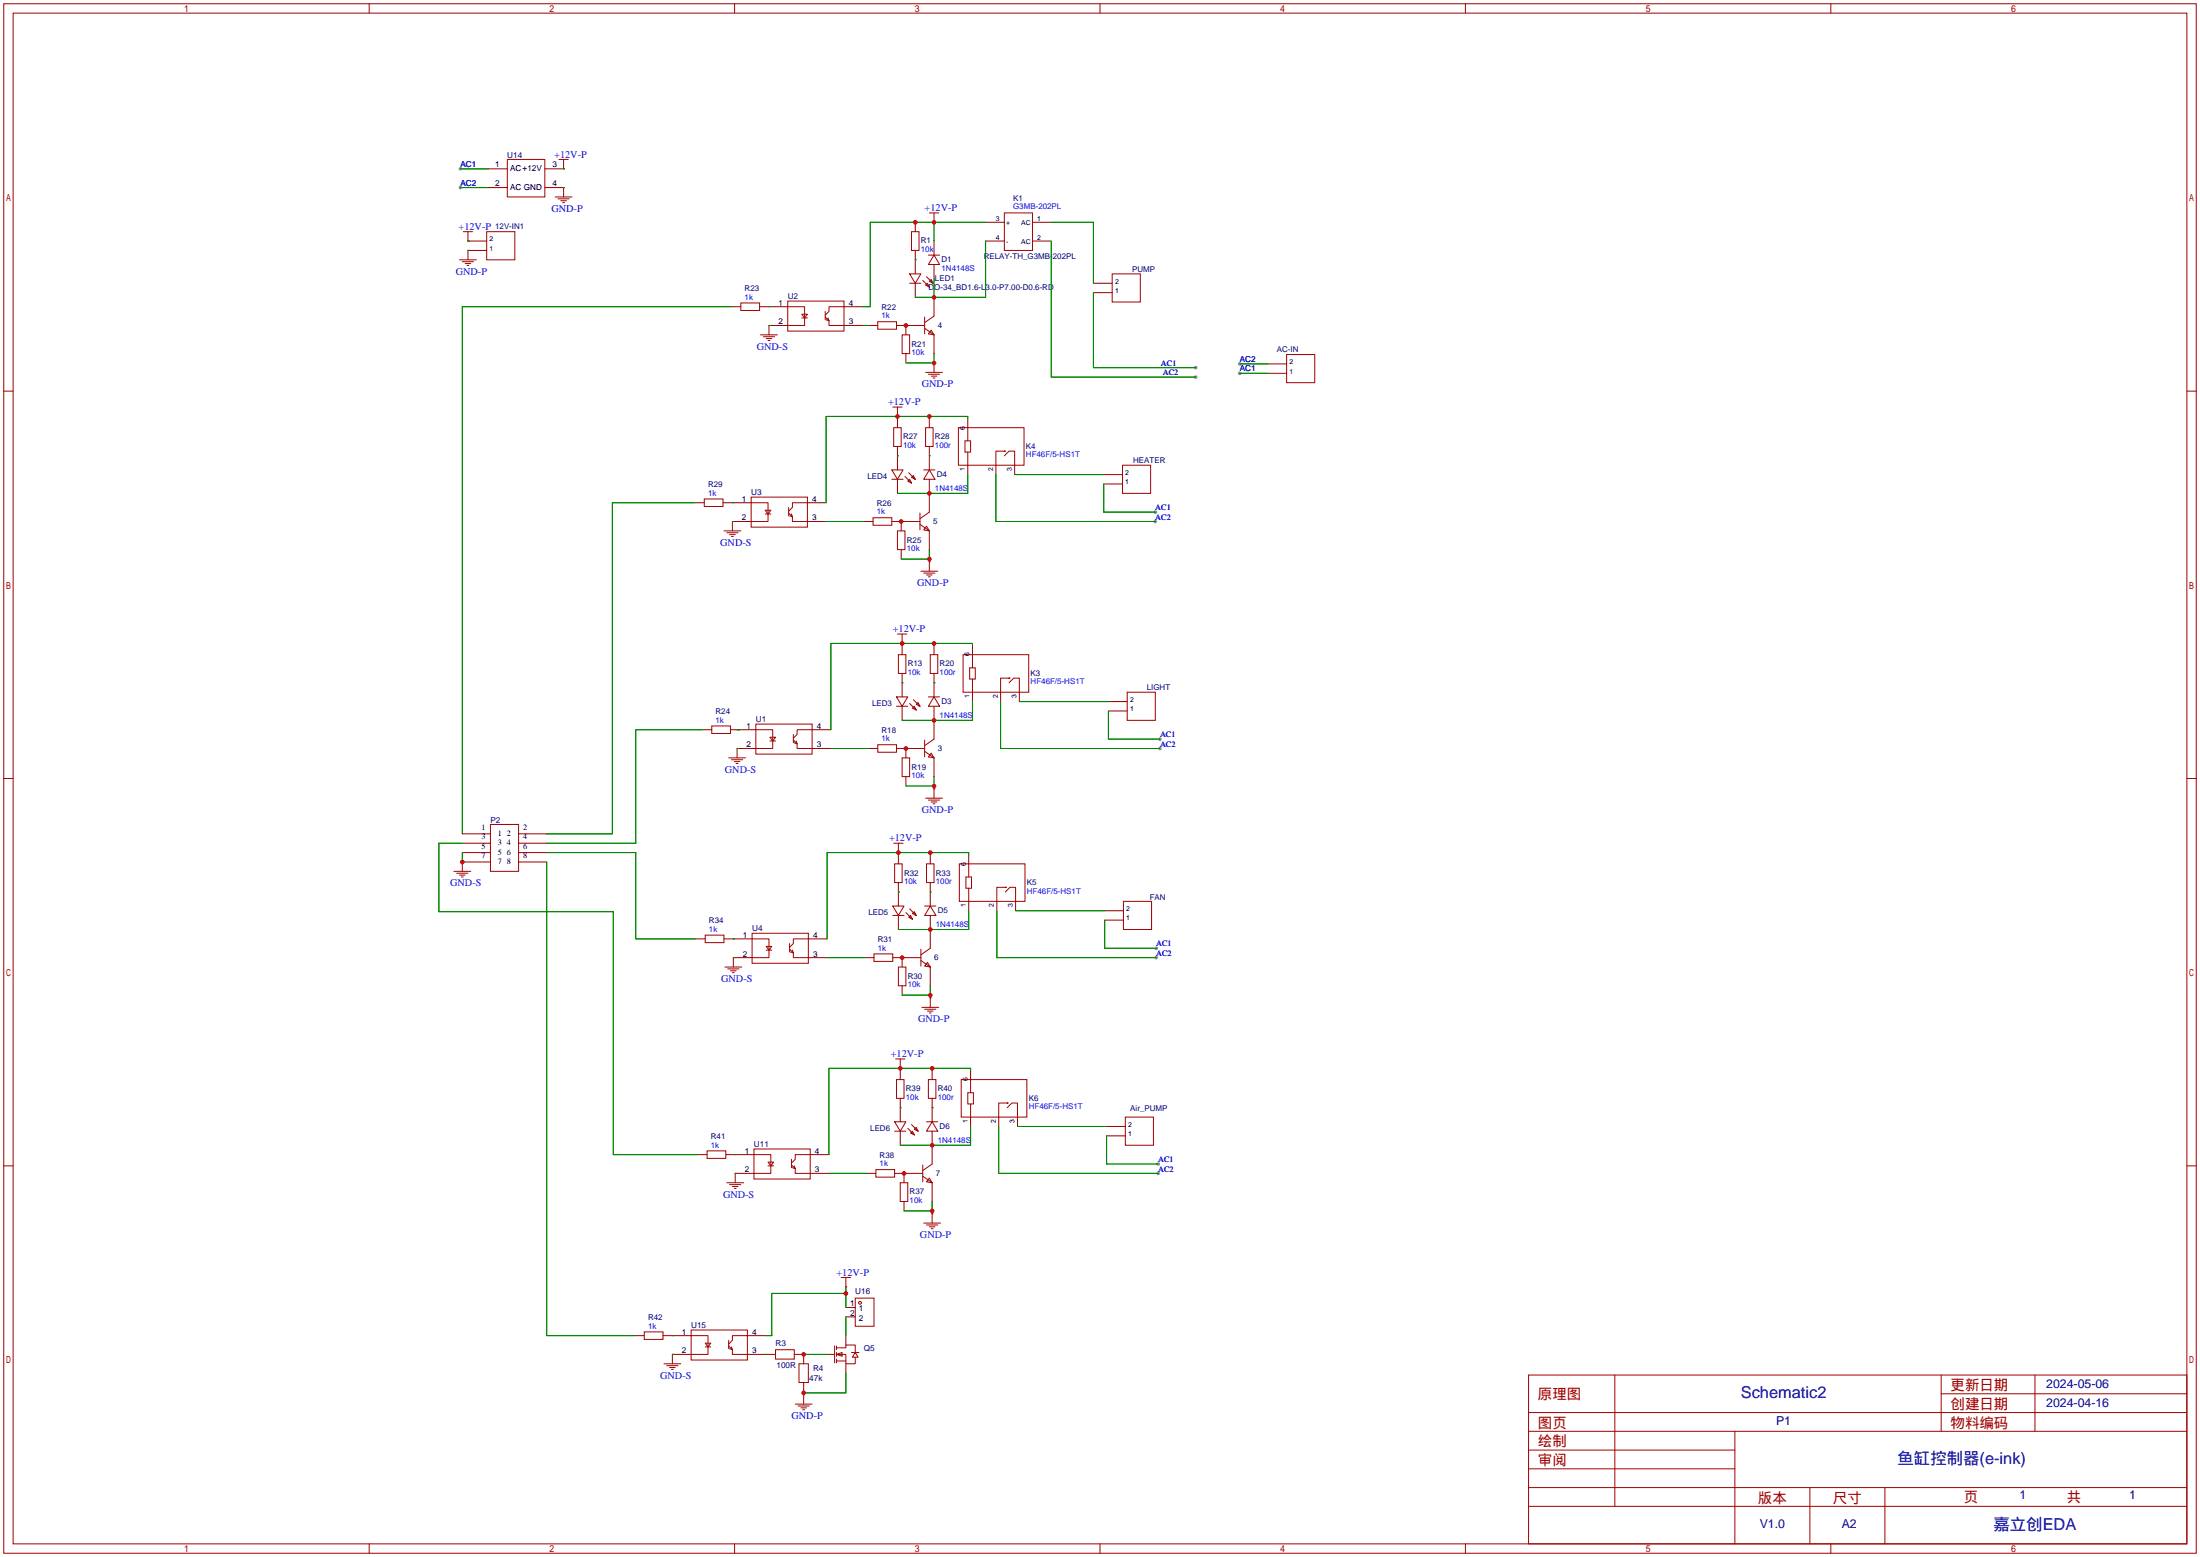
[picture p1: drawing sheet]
<svg xmlns="http://www.w3.org/2000/svg" width="596mm" height="422mm" viewBox="0 0 596 422" stroke-linecap="round" stroke-linejoin="round" font-family="sans-serif">
<g fill="#999">
<circle cx="314.2" cy="202.7" r=".51"/>
<circle cx="314.2" cy="200.2" r=".51"/>
<circle cx="323.8" cy="99.6" r=".51"/>
<circle cx="312.9" cy="141.2" r=".51"/>
<circle cx="312.9" cy="138.7" r=".51"/>
<circle cx="313.2" cy="259.3" r=".51"/>
<circle cx="313.2" cy="256.8" r=".51"/>
<circle cx="313.7" cy="317.8" r=".51"/>
<circle cx="313.7" cy="315.2" r=".51"/>
<circle cx="124.7" cy="45.7" r=".51"/>
<circle cx="124.7" cy="50.8" r=".51"/>
<circle cx="323.8" cy="102.1" r=".51"/>
<circle cx="335.8" cy="101.1" r=".51"/>
<circle cx="335.8" cy="98.6" r=".51"/>
</g>
<g fill="none" stroke="#a10000" stroke-width=".27">
<path d="M1 1h593.9v419.6h-593.9zM3.6 3.6h588.7v414.5h-588.7zM100 1v2.6M199 1v2.6M297.9 1v2.6M396.9 1v2.6M495.9 1v2.6M137.4 43.2h10.2v10.1h-10.2zM150.4 53.3h4.5M151.1 53.8h3.1M151.4 43.2h2.5M151.9 54.4h1.5"/>
<path d="M152.4 54.9h.5M152.7 43.2v2.5M152.7 50.8v2.5M251.7 57.7h2.6M253 57.7v2.5M272 57.7h7.7v10.1h-7.7zM124.5 70.4h4.5M125.2 70.9h3.1M125.5 62.7h2.5M126 71.4h1.5M126.5 71.9h.5M126.7 62.7v2.6"/>
<path d="M126.7 67.8v2.6M131.8 62.7h7.6v7.7h-7.6zM246.4 74.2h3l-1.5 2.5zM246.4 76.7h3M246.9 62.7h2v5.1h-2zM249.9 75.9l1.8 1.8M251 74.9l1.7 1.8M251.2 76.7l.5 1-1-.5zM251.5 69.1h3M252.2 75.7l.5 1-1-.5zM253 69.1l1.5 2.5h-3zM301.2 74.2h7.7v7.6h-7.7z"/>
<path d="M200.7 82h5v2.1h-5zM206 90.7h4.6M206.8 91.2h3M207.5 91.7h1.5M208 92.2h.5M208.3 88.1v2.6M213.4 81.5h15.2v8.2h-15.2zM213.4 83.1h4.5v5h-4.5M217.2 85.1h1.5l-.8 1zM217.2 86.1h1.5M223.5 85.9l1 1-.2-.8M223.5 84.3v2.3"/>
<path d="M223.8 86.6l.7 .3v1.2h4.1M228.6 83.1h-4.1v1.2l-1 1M237.7 87.1h5.1v2.1h-5.1zM244.3 90.7h2.1v5.1h-2.1zM250.4 85.9v4.5M250.4 88.9l2.6 1.8M252.2 89.4l.8 1.3-1.5-.3zM253 98.3v2.5M253 85.6l-2.6 1.8M348.5 96h7.6v7.6h-7.6zM1 105.9h2.6M241.8 110.2h2.5"/>
<path d="M242.1 115.8h2v5.1h-2zM243.1 110.2v2.6M250.7 115.8h2v5.1h-2zM250.7 100.8h4.6M251.5 101.3h3M252.2 101.9h1.5M252.7 102.4h.5M259.6 115.8h17.8v10.2h-17.8zM261.4 119.4h1.5v3h-1.5zM262.1 115.8v3.6M592.3 105.9h2.6M190.8 135.1h5v2.1h-5z"/>
<path d="M203.5 134.6h15.2v8.1h-15.2zM203.5 136.1h4.5v5.1h-4.5M207.3 138.2h1.5l-.8 1zM207.3 139.2h1.5M213.6 138.9l1 1.1-.2-.8M213.6 137.4v2.3M213.9 139.7l.7 .3v1.2h4.1M218.7 136.1h-4.1v1.3l-1 1M241.6 127.3h3l-1.5 2.5zM241.6 129.8h3M245.1 129l1.8 1.8M245.9 130.3l.5-.5 .5 1z"/>
<path d="M246.1 128l1.8 1.8M246.9 129.3l.5-.5 .5 1zM249.2 138.9v4.6M250.2 127.3h3M251.7 127.3l1.5 2.5h-3zM251.7 138.7l-2.5 1.8M262.1 122.4v3.6M272 122.2h.3h-2.6v3.8M272 123.4l1.3-1.2h1.5v3.8M304 126h7.7v7.6h-7.7zM196.1 143.8h4.6M196.8 144.3h3.1"/>
<path d="M197.6 144.8h1.5M198.1 145.3h.5M198.4 141.2v2.6M236.5 140.2h5.1v2h-5.1zM243.1 143.8h2v5h-2zM249.2 142l2.5 1.8M249.4 154.7h4.6M250.2 155.2h3M251 142.5l.7 1.3-1.5-.3zM251 155.7h1.5M251.5 156.2h.5M251.7 152.1v2.6"/>
<path d="M243.1 171.7h2.5M243.3 177.3h2.1v5.1h-2.1zM244.3 171.7v2.5M252 177.3h2v5.1h-2zM260.9 177.3h17.7v10.2h-17.7zM263.4 177.3v3.5M192.8 196.6h5.1v2h-5.1zM204.7 196.1h15.3v8.1h-15.3zM204.7 197.6h4.6v5.1h-4.6M208.5 199.6h1.6l-.8 1.1zM214.9 198.9v2.3M220 197.6h-4.1v1.3l-1 1"/>
<path d="M242.8 188.7h3.1l-1.6 2.6zM242.8 191.3h3.1M246.4 190.5l1.8 1.8M247.1 191.8l.5-.5 .6 1zM247.4 189.5l1.8 1.8M248.7 190.2l.5 1.1-1-.5zM251.5 188.7h3M253 188.7l1.5 2.6h-3zM262.6 180.8h1.6v3.1h-1.6zM263.4 183.9v3.6M273.3 183.6h.3h-2.6v3.9M273.3 184.9l1.3-1.3h1.5v3.9"/>
<path d="M305.3 187.5h7.6v7.6h-7.6zM1 210.8h2.6M197.4 205.2h4.5M198.1 205.7h3.1M198.9 206.2h1.5M199.4 206.8h.5M199.6 202.7v2.5M208.5 200.7h1.6M214.9 200.4l1 1-.3-.7M215.1 201.2l.8 .2v1.3h4.1M237.7 201.7h5.1v2h-5.1zM244.3 205.2h2.1v5.1h-2.1z"/>
<path d="M250.4 203.5l2.6 1.7M250.4 200.4v4.6M250.7 216.2h4.6M251.5 216.7h3M252.2 204l.8 1.2-1.5-.2zM252.2 217.2h1.5M252.7 217.7h.5M253 213.6v2.6M253 200.2l-2.6 1.7M592.3 210.8h2.6M122.9 236h4.6M123.7 236.5h3"/>
<path d="M124.5 237h1.5M125 237.5h.5M125.2 233.4v2.6M132.8 223.3h7.7v12.7h-7.7zM242.1 228.3h2.5M242.3 233.9h2v5.1h-2zM243.3 228.3v2.6M251 233.9h2v5.1h-2zM259.8 233.9h17.8v10.2h-17.8zM261.6 237.5h1.5v3h-1.5zM262.4 233.9v3.6M191 253.2h5.1v2.1h-5.1z"/>
<path d="M198.6 259.3v2.6M203.7 252.7h15.2v8.2h-15.2zM203.7 254.3h4.6v5h-4.6M207.5 256.3h1.5l-.7 1zM207.5 257.3h1.5M213.9 257l1 1.1-.3-.8M213.9 255.5v2.3M214.1 257.8l.8 .3v1.2h4M218.9 254.3h-4v1.2l-1 1M236.7 258.3h5.1v2h-5.1zM241.8 245.4h3.1l-1.6 2.5zM241.8 247.9h3.1"/>
<path d="M245.4 247.1l1.7 1.8M246.1 248.4l.5-.5 .5 1zM246.4 246.1l1.8 1.8M247.1 247.4l.5-.5 .6 1zM249.4 257v4.6M250.4 245.4h3.1M252 245.4l1.5 2.5h-3.1zM252 256.8l-2.6 1.8M262.4 240.5v3.6M272.3 240.3h.2h-2.5v3.8M272.3 241.6l1.3-1.3h1.5v3.8M304.3 244.1h7.6v7.6h-7.6z"/>
<path d="M196.3 261.9h4.6M197.1 262.4h3.1M197.9 262.9h1.5M198.4 263.4h.5M243.3 261.9h2.1v5.1h-2.1zM249.4 260.1l2.6 1.8M249.7 272.8h4.6M250.4 273.3h3.1M251.2 260.6l.8 1.3-1.6-.3zM251.2 273.8h1.5M251.7 274.3h.5M252 270.3v2.5"/>
<path d="M242.6 286.8h2.5M242.8 292.4h2.1v5h-2.1zM243.8 286.8v2.5M251.5 292.4h2v5h-2zM260.3 292.4h17.8v10.1h-17.8zM262.1 295.9h1.6v3.1h-1.6zM262.9 292.4v3.5M262.9 299v3.5M272.8 298.7h.2h-2.5v3.8M272.8 300l1.3-1.3h1.5v3.8M1 315.7h2.6M191.5 311.7h5.1v2h-5.1z"/>
<path d="M199.1 317.8v2.5M204.2 311.1h15.3v8.2h-15.3zM204.2 312.7h4.6v5.1h-4.6M208 314.7h1.5l-.7 1zM208 315.7h1.5M214.4 315.5l1 1-.3-.8M214.4 313.9v2.3M214.6 316.2l.8 .3v1.3h4.1M219.5 312.7h-4.1v1.2l-1 1.1M237.2 316.7h5.1v2.1h-5.1zM242.3 303.8h3.1l-1.6 2.5zM242.3 306.3h3.1"/>
<path d="M245.9 305.6l1.7 1.7M246.9 304.5l1.8 1.8M247.1 306.3l.5 1-1-.5zM248.2 305.3l.5 1-1.1-.5zM249.9 318.5l2.6 1.8M249.9 315.5v4.5M251 303.8h3M251.7 319l.8 1.3-1.5-.3zM252.5 303.8l1.5 2.5h-3zM252.5 315.2l-2.6 1.8M304.8 302.5h7.6v7.6h-7.6zM592.3 315.7h2.6"/>
<path d="M196.8 320.3h4.6M197.6 320.8h3.1M198.4 321.3h1.5M198.9 321.8h.5M243.8 320.3h2.1v5.1h-2.1zM250.2 331.2h4.6M251 331.7h3M251.7 332.2h1.5M252.2 332.7h.5M252.5 328.7v2.5M227.8 345.9h2.6M229.1 345.9v2.6"/>
<path d="M231.6 351.5h5.1v7.7h-5.1zM174.5 360.7h5.1v2h-5.1zM179.8 369.3h4.6M180.6 369.8h3M181.4 370.3h1.5M181.9 370.8h.5M182.1 366.8v2.5M187.2 360.2h15.2v8.1h-15.2zM187.2 361.7h4.6v5.1h-4.6M191 363.7h1.5l-.7 1zM191 364.7h1.5M197.4 364.5l1 1-.3-.8"/>
<path d="M197.4 363v2.3M197.6 365.3l.8 .2v1.3h4M202.4 361.7h-4v1.3l-1 1M210.1 365.5h5v2.5h-5zM216.4 369.3h2.5v5.1h-2.5zM217.7 377.7v2.5M226.1 364.5v4.6M226.6 366.8l1.5-.5v1zM226.6 365h2.5v-.8h2.5v2.1M226.6 366.8h2.5v2.5h2.5v-1.8M226.6 368.6h2.5M226.6 364.5v1"/>
<path d="M226.6 366.3v1M226.6 368v1.1M230.6 366.3h2.1M231.6 366.3l.8 1.2h-1.5zM414 372.4h178.3v45.7h-178.3zM437.4 372.4v35.5M525.8 372.4v15.2M525.8 377.4h66.5M551.2 372.4v15.2M215.4 380.2h4.6M216.2 380.7h3M216.9 381.3h1.5"/>
<path d="M217.4 381.8h.5M414 392.7h55.9M414 387.6h178.3M414 397.8h55.9M414 382.5h178.3M469.9 387.6v30.5M100 418.1v2.5M199 418.1v2.5M297.9 418.1v2.5M396.9 418.1v2.5M414 407.9h178.3M414 402.8h178.3"/>
<path d="M490.2 402.8v15.3M495.9 418.1v2.5M510.5 402.8v15.3"/>
<circle cx="232.9" cy="352.8" r=".38"/>
</g>
<g fill="none" stroke="#870000" stroke-width=".27">
<path d="M132.3 45.7h5.1M132.3 50.8h5.1M147.6 45.7h5.1M147.6 50.8h5.1M152.7 45.7h.1M152.7 50.8h.1M126.7 65.3h.1M126.7 67.8h.1M126.7 65.3h5.1M126.7 67.8h5.1M247.9 60.2v2.5M247.9 67.8v6.4"/>
<path d="M247.9 76.7v3.8M253 60.2h.1M253 65.3v3.8M253 71.6v3.8M267 60.2h5M267 65.3h5M279.7 60.2h5M279.7 65.3h5M296.2 79.2h5M296.2 76.7h5M198.1 83.1h2.6M205.7 83.1h7.7"/>
<path d="M208.3 88.1h.1M208.3 88.1h5.1M228.6 88.1h5.1M228.6 83.1h5.1M235.2 88.1h2.5M242.8 88.1h7.6M245.4 88.1v2.6M245.4 95.8v2.5M253 98.3h.1M253 80.5v5.1M253 90.7v5.1M343.4 98.6h5.1"/>
<path d="M243.1 112.8h.1M243.1 113.3v2.5M251.7 113.3v2.5M262.1 113.3v2.5M343.4 101.1h5.1M188.2 136.1h2.6M195.8 136.1h7.7M218.7 136.1h5.1M243.1 120.9v6.4M243.1 129.8v3.8M251.7 120.9v6.4M251.7 129.8v8.9"/>
<path d="M262.1 126v2.5M269.7 126v2.5M274.8 126v2.5M299 131.1h5M299 128.5h5M198.4 141.2h.1M198.4 141.2h5.1M218.7 141.2h5.1M233.9 141.2h2.6M241.6 141.2h7.6M244.1 141.2v2.6M244.1 148.8v2.6"/>
<path d="M251.7 152.1h.1M251.7 143.8v5M244.3 174.2h.1M244.3 174.8v2.5M253 174.8v2.5M263.4 174.8v2.5M190.2 197.6h2.6M197.9 197.6h6.8M220 197.6h5M244.3 182.4v6.3M244.3 191.3v3.8M253 182.4v6.3"/>
<path d="M253 191.3v8.9M263.4 187.5v2.5M271 187.5v2.5M276.1 187.5v2.5M300.2 192.5h5.1M300.2 190h5.1M199.6 202.7h.1M199.6 202.7h5.1M220 202.7h5M235.2 202.7h2.5M242.8 202.7h7.6M245.4 202.7v2.5"/>
<path d="M245.4 210.3v2.6M253 213.6h.1M253 205.2v5.1M125.2 233.4h.1M125.2 225.8h7.6M125.2 228.3h7.6M125.2 230.9h7.6M125.2 233.4h7.6M140.5 225.8h7.6M140.5 228.3h7.6M140.5 230.9h7.6M140.5 233.4h7.6"/>
<path d="M243.3 230.9h.1M243.3 231.4v2.5M243.3 239v6.4M252 231.4v2.5M252 239v6.4M262.4 231.4v2.5M188.5 254.3h2.5M196.1 254.3h7.6M198.6 259.3h.1M198.6 259.3h5.1M218.9 259.3h5.1M218.9 254.3h5.1"/>
<path d="M234.2 259.3h2.5M241.8 259.3h7.6M243.3 247.9v3.8M244.3 259.3v2.6M252 247.9v8.9M262.4 244.1v2.5M270 244.1v2.5M275.1 244.1v2.5M299.2 249.2h5.1M299.2 246.6h5.1M244.3 267v2.5M252 270.3h.1"/>
<path d="M252 261.9v5.1M243.8 289.3h.1M243.8 289.8v2.6M243.8 297.4v6.4M252.5 289.8v2.6M252.5 297.4v6.4M262.9 289.8v2.6M189 312.7h2.5M196.6 312.7h7.6M199.1 317.8h.1M199.1 317.8h5.1M219.5 317.8h5"/>
<path d="M219.5 312.7h5M234.7 317.8h2.5M242.3 317.8h7.6M243.8 306.3v3.8M244.9 317.8v2.5M252.5 306.3v8.9M262.9 302.5v2.6M270.5 302.5v2.6M275.6 302.5v2.6M299.7 307.6h5.1M299.7 305.1h5.1M244.9 325.4v2.5"/>
<path d="M252.5 328.7h.1M252.5 320.3v5.1M229.1 348.5h.1M229.1 354.1h2.5M229.1 356.6h2.5M172 361.7h2.5M179.6 361.7h7.6M182.1 366.8h.1M182.1 366.8h5.1M202.4 361.7h5.1M202.4 366.8h7.7M215.1 366.8h2.6v2.5"/>
<path d="M217.7 377.7h.1M217.7 374.4v2.5M224 366.8h2.1M229.1 361.7v2.5M229.1 369.3v2.6"/>
</g>
<g fill="none" stroke="#008700" stroke-width=".27">
<path d="M124.7 45.7h7.6M124.7 50.8h7.6M152.7 45.7h.1M152.7 50.8h.1M126.7 65.3h.1M126.7 67.8h.1M247.9 70.4h.1M253 60.2v5.1M253 75.4v5.1M267 65.3v15.2h-19.1M267 60.2h-31.3v22.9h-2M284.7 60.2h11.5v16.5"/>
<path d="M284.7 65.3v36.8h39.1M296.2 79.2v20.4h27.6M198.1 83.1h-72.9v142.7M208.3 88.1h.1M208.3 83.1h.1M233.7 88.1h1.5M245.4 88.1h.1M253 95.8v2.5h-7.6M335.8 98.6h7.6M243.1 112.8v.5M251.7 112.8v.5M262.1 113.3v-.5h-38.3v23.3"/>
<path d="M335.8 101.1h7.6M188.2 136.1h-22.3v89.7h-17.8M198.4 136.1h.1M243.1 123.4h.1M251.7 123.4h.1M262.1 128.5v5.1h-19M269.7 128.5v12.7h43.2M274.8 128.5h24.2M299 131.1v7.6h13.9M198.4 141.2h.1M223.8 141.2h10.1M244.1 141.2h.1"/>
<path d="M244.1 151.4h7.6M251.7 148.8v3.3M244.3 174.2v.6M253 174.2v.6M263.4 174.8v-.6h-38.4v23.4M190.2 197.6h-18v30.7h-24.1M199.6 197.6h.8M244.3 184.9h.1M253 184.9h.1M263.4 190v5.1h-19.1M271 190v12.7h43.2M276.1 190h24.1"/>
<path d="M300.2 192.5v7.7h14M199.6 202.7h.1M225 202.7h10.2M245.4 202.7h.1M245.4 212.9h7.6M253 210.3v3.3M125.2 228.3h-6.3v18.6h47.2v65.8h22.9M125.2 230.9v2.5M148.1 230.9h24.1v23.4h16.3M148.1 233.4v128.3h23.9M243.3 230.9v.5M252 230.9v.5"/>
<path d="M262.4 231.4v-.5h-38.4v23.4M198.6 254.3h.1M198.6 259.3h.1M224 259.3h10.2M243.3 241.6h.1M244.3 259.3h.1M252 241.6h.1M262.4 246.6v5.1h-19.1M270 246.6v12.7h43.2M275.1 246.6h24.1M299.2 249.2v7.6h14M244.3 269.5h7.7"/>
<path d="M252 267v3.3M243.8 300h.1M243.8 289.3v.5M252.5 300h.1M252.5 289.3v.5M262.9 289.8v-.5h-38.4v23.4M199.1 312.7h.1M199.1 317.8h.1M224.5 317.8h10.2M244.9 317.8h.1M262.9 305.1v5h-19.1M270.5 305.1v12.7h43.2"/>
<path d="M275.6 305.1h24.1M299.7 307.6v7.6h14M244.9 327.9h7.6M252.5 325.4v3.3M229.1 350.3h-20.1v11.4h-1.5M229.1 348.5v5.6M229.1 356.6v5.1M182.1 361.7h.1M182.1 366.8h.1M207.5 366.8h.1M217.7 366.8h6.3M217.7 376.9v.8"/>
<path d="M229.1 371.9v5.3h-11.4"/>
</g>
<g fill="#c00">
<circle cx="253" cy="80.5" r=".63"/>
<circle cx="253" cy="212.9" r=".63"/>
<circle cx="253" cy="195.1" r=".63"/>
<circle cx="245.4" cy="202.7" r=".63"/>
<circle cx="253" cy="98.3" r=".63"/>
<circle cx="245.4" cy="88.1" r=".63"/>
<circle cx="253" cy="60.2" r=".63"/>
<circle cx="247.9" cy="60.2" r=".63"/>
<circle cx="244.3" cy="174.2" r=".63"/>
<circle cx="253" cy="174.2" r=".63"/>
<circle cx="251.7" cy="151.4" r=".63"/>
<circle cx="251.7" cy="133.6" r=".63"/>
<circle cx="244.1" cy="141.2" r=".63"/>
<circle cx="243.1" cy="112.8" r=".63"/>
<circle cx="251.7" cy="112.8" r=".63"/>
<circle cx="252" cy="269.5" r=".63"/>
<circle cx="252" cy="251.7" r=".63"/>
<circle cx="244.3" cy="259.3" r=".63"/>
<circle cx="243.3" cy="230.9" r=".63"/>
<circle cx="252" cy="230.9" r=".63"/>
<circle cx="252.5" cy="327.9" r=".63"/>
<circle cx="252.5" cy="310.1" r=".63"/>
<circle cx="244.9" cy="317.8" r=".63"/>
<circle cx="243.8" cy="289.3" r=".63"/>
<circle cx="252.5" cy="289.3" r=".63"/>
<circle cx="125.2" cy="233.4" r=".63"/>
<circle cx="217.7" cy="366.8" r=".63"/>
<circle cx="217.7" cy="377.2" r=".63"/>
<circle cx="229.1" cy="350.3" r=".63"/>
</g>
<g font-size="4.4" fill="#000080">
<text x="471.5" y="378.7">Schematic2</text>
<text x="514" y="396.4">鱼缸控制器(e-ink)</text>
<text x="539.9" y="414.2">嘉立创EDA</text>
</g>
<g font-size="3.9" fill="#a00000">
<text x="528.3" y="376.4">更新日期</text>
<text x="416.6" y="379">原理图</text>
<text x="528.3" y="381.5">创建日期</text>
<text x="416.6" y="386.6">图页</text>
<text x="528.3" y="386.6">物料编码</text>
<text x="416.6" y="391.7">绘制</text>
<text x="416.6" y="396.7">审阅</text>
<text x="476.1" y="406.9">版本</text>
<text x="496.5" y="406.9">尺寸</text>
<text x="531.9" y="406.6">页</text>
<text x="559.8" y="406.6">共</text>
</g>
<g font-size="3.3" fill="#000080">
<text x="554.2" y="375.8">2024-05-06</text>
<text x="554.2" y="380.9">2024-04-16</text>
<text x="481.1" y="386">P1</text>
<text x="547" y="406">1</text>
<text x="576.7" y="406">1</text>
<text x="476.6" y="413.9">V1.0</text>
<text x="498.8" y="413.9">A2</text>
</g>
<g font-size="2.8" fill="#00f">
<text x="150.1" y="42.7">+12V-P</text>
<text x="149.4" y="57.4">GND-P</text>
<text x="250.4" y="57.1">+12V-P</text>
<text x="124.2" y="62.2">+12V-P</text>
<text x="123.4" y="74.4">GND-P</text>
<text x="205" y="94.7">GND-S</text>
<text x="249.7" y="104.9">GND-P</text>
<text x="240.5" y="109.7">+12V-P</text>
<text x="195.1" y="147.8">GND-S</text>
<text x="248.4" y="158.7">GND-P</text>
<text x="241.8" y="171.2">+12V-P</text>
<text x="196.3" y="209.3">GND-S</text>
<text x="249.7" y="220.2">GND-P</text>
<text x="240.8" y="227.8">+12V-P</text>
<text x="121.9" y="240">GND-S</text>
<text x="195.3" y="265.9">GND-S</text>
<text x="248.7" y="276.9">GND-P</text>
<text x="241.3" y="286.3">+12V-P</text>
<text x="195.8" y="324.4">GND-S</text>
<text x="249.2" y="335.3">GND-P</text>
<text x="226.6" y="345.4">+12V-P</text>
<text x="178.8" y="373.4">GND-S</text>
<text x="214.4" y="384.3">GND-P</text>
</g>
<g font-size="2.2" fill="#00f">
<text x="124.7" y="45.2">AC1</text>
<text x="124.7" y="50.3">AC2</text>
<text x="274.4" y="56.6">G3MB-202PL</text>
<text x="249.4" y="68.2">10k</text>
<text x="255" y="73.3">1N4148S</text>
<text x="201.7" y="81.1">1k</text>
<text x="238.8" y="86.2">1k</text>
<text x="246.9" y="96.2">10k</text>
<text x="314.5" y="99.1">AC1</text>
<text x="315" y="101.6">AC2</text>
<text x="335.8" y="100.6">AC1</text>
<text x="335.8" y="98">AC2</text>
<text x="244.6" y="121.3">10k</text>
<text x="253.2" y="121.3">100r</text>
<text x="277.9" y="123.9">HF46F/5-HS1T</text>
<text x="191.8" y="134.2">1k</text>
<text x="253.2" y="133">1N4148S</text>
<text x="237.5" y="139.3">1k</text>
<text x="312.9" y="140.7">AC2</text>
<text x="312.9" y="138.2">AC1</text>
<text x="245.6" y="149.3">10k</text>
<text x="245.9" y="182.8">10k</text>
<text x="254.5" y="182.8">100r</text>
<text x="279.1" y="185.3">HF46F/5-HS1T</text>
<text x="193.8" y="195.7">1k</text>
<text x="254.5" y="194.4">1N4148S</text>
<text x="238.8" y="200.8">1k</text>
<text x="314.2" y="202.2">AC2</text>
<text x="314.2" y="199.6">AC1</text>
<text x="246.9" y="210.7">10k</text>
<text x="244.9" y="239.4">10k</text>
<text x="253.5" y="239.4">100r</text>
<text x="278.1" y="242">HF46F/5-HS1T</text>
<text x="253.5" y="251.1">1N4148S</text>
<text x="192" y="252.3">1k</text>
<text x="237.8" y="257.4">1k</text>
<text x="313.2" y="256.3">AC1</text>
<text x="313.2" y="258.8">AC2</text>
<text x="245.9" y="267.4">10k</text>
<text x="245.4" y="297.9">10k</text>
<text x="254" y="297.9">100r</text>
<text x="278.6" y="300.4">HF46F/5-HS1T</text>
<text x="192.5" y="310.7">1k</text>
<text x="254" y="309.5">1N4148S</text>
<text x="238.3" y="315.8">1k</text>
<text x="313.7" y="317.2">AC2</text>
<text x="313.7" y="314.7">AC1</text>
<text x="246.4" y="325.8">10k</text>
<text x="175.5" y="359.8">1k</text>
</g>
<g font-size="2.2">
<text x="134.1" y="45.2">1</text>
<text x="138.2" y="46.3">AC+12V</text>
<text x="149.6" y="45.2">3</text>
<text x="134.1" y="50.3">2</text>
<text x="138.2" y="51.4">AC GND</text>
<text x="149.6" y="50.3">4</text>
<text x="210.9" y="82.8">1</text>
<text x="229.9" y="82.8">4</text>
<text x="210.9" y="87.9">2</text>
<text x="229.9" y="87.9">3</text>
<text x="200.9" y="135.9">1</text>
<text x="220" y="135.9">4</text>
<text x="200.9" y="140.9">2</text>
<text x="220" y="140.9">3</text>
<text x="202.2" y="197.3">1</text>
<text x="221.2" y="197.3">4</text>
<text x="202.2" y="202.4">2</text>
<text x="221.2" y="202.4">3</text>
<text x="130.5" y="224.8">1</text>
<text x="130.5" y="227.3">3</text>
<text x="134.9" y="226.4">1</text>
<text x="137.3" y="226.4">2</text>
<text x="141.7" y="224.8">2</text>
<text x="141.7" y="227.3">4</text>
<text x="130.5" y="229.9">5</text>
<text x="130.5" y="232.4">7</text>
<text x="134.9" y="228.9">3</text>
<text x="134.9" y="231.5">5</text>
<text x="137.3" y="228.9">4</text>
<text x="137.3" y="231.5">6</text>
<text x="141.7" y="229.9">6</text>
<text x="141.7" y="232.4">8</text>
<text x="134.9" y="234">7</text>
<text x="137.3" y="234">8</text>
<text x="201.2" y="254">1</text>
<text x="220.2" y="254">4</text>
<text x="201.2" y="259.1">2</text>
<text x="220.2" y="259.1">3</text>
<text x="201.7" y="312.4">1</text>
<text x="201.7" y="317.5">2</text>
<text x="220.7" y="317.5">3</text>
<text x="220.7" y="312.4">4</text>
<text x="230.3" y="353.8">1</text>
<text x="230.3" y="356.3">2</text>
<text x="232.6" y="355.1">1</text>
<text x="232.6" y="357.6">2</text>
<text x="184.7" y="361.4">1</text>
<text x="203.7" y="361.4">4</text>
<text x="184.7" y="366.5">2</text>
<text x="203.7" y="366.5">3</text>
</g>
<g font-size="2.2" fill="#000080">
<text x="137.4" y="42.7">U14</text>
<text x="274.4" y="54.3">K1</text>
<text x="134.1" y="62">12V-IN1</text>
<text x="249.4" y="65.9">R1</text>
<text x="255" y="71">D1</text>
<text x="266.4" y="70.2">RELAY-TH_G3MB-202PL</text>
<text x="253.2" y="76.1">LED1</text>
<text x="306.7" y="73.6">PUMP</text>
<text x="201.7" y="78.8">R23</text>
<text x="213.4" y="81">U2</text>
<text x="238.8" y="83.9">R22</text>
<text x="251.5" y="78.5">DO-34_BD1.6-L3.0-P7.00-D0.6-RD</text>
<text x="254" y="88.8">4</text>
<text x="246.9" y="93.8">R21</text>
<text x="345.8" y="95.4">AC-IN</text>
<text x="244.6" y="119">R27</text>
<text x="253.2" y="119">R28</text>
<text x="277.9" y="121.6">K4</text>
<text x="306.9" y="125.4">HEATER</text>
<text x="191.8" y="131.9">R29</text>
<text x="234.9" y="129.7">LED4</text>
<text x="253.7" y="129.2">D4</text>
<text x="203.5" y="134.1">U3</text>
<text x="237.5" y="137">R26</text>
<text x="252.7" y="141.9">5</text>
<text x="245.6" y="146.9">R25</text>
<text x="245.9" y="180.5">R13</text>
<text x="254.5" y="180.5">R20</text>
<text x="279.1" y="183">K3</text>
<text x="236.2" y="191.2">LED3</text>
<text x="255" y="190.7">D3</text>
<text x="310.6" y="186.8">LIGHT</text>
<text x="193.8" y="193.3">R24</text>
<text x="204.7" y="195.6">U1</text>
<text x="238.8" y="198.4">R18</text>
<text x="254" y="203.3">3</text>
<text x="246.9" y="208.4">R19</text>
<text x="132.8" y="222.8">P2</text>
<text x="244.9" y="237.1">R32</text>
<text x="253.5" y="237.1">R33</text>
<text x="278.1" y="239.7">K5</text>
<text x="311.4" y="243.7">FAN</text>
<text x="192" y="250">R34</text>
<text x="235.2" y="247.8">LED5</text>
<text x="254" y="247.3">D5</text>
<text x="203.7" y="252.2">U4</text>
<text x="237.8" y="255.1">R31</text>
<text x="253" y="260">6</text>
<text x="245.9" y="265">R30</text>
<text x="245.4" y="295.5">R39</text>
<text x="254" y="295.5">R40</text>
<text x="278.6" y="298.1">K6</text>
<text x="254.5" y="305.7">D6</text>
<text x="306.1" y="300.8">Air_PUMP</text>
<text x="192.5" y="308.4">R41</text>
<text x="204.2" y="310.6">U11</text>
<text x="235.7" y="306.2">LED6</text>
<text x="238.3" y="313.5">R38</text>
<text x="246.4" y="323.5">R37</text>
<text x="253.5" y="318.4">7</text>
<text x="231.6" y="350.5">U16</text>
<text x="175.5" y="357.4">R42</text>
<text x="187.2" y="359.7">U15</text>
<text x="210.1" y="364.5">R3</text>
<text x="233.9" y="365.7">Q5</text>
<text x="210.3" y="370.3">100R</text>
<text x="220.2" y="371.3">R4</text>
<text x="219.2" y="374.1">47k</text>
</g>
<g font-size="1.9">
<text x="269.7" y="59.9">3</text>
<text x="280.9" y="59.9">1</text>
<text x="132.6" y="65.4">2</text>
<text x="269.7" y="65">4</text>
<text x="272.5" y="60.9">+</text>
<text x="272.5" y="66">-</text>
<text x="276.6" y="60.9">AC</text>
<text x="276.6" y="66">AC</text>
<text x="280.9" y="65">2</text>
<text x="132.6" y="67.9">1</text>
<text x="302" y="76.8">2</text>
<text x="302" y="79.3">1</text>
<text x="349.2" y="101.2">1</text>
<text x="349.2" y="98.6">2</text>
<text x="261.3" y="116.3" transform="rotate(-90 261.3 116.3)">6</text>
<text x="261.3" y="127.5" transform="rotate(-90 261.3 127.5)">1</text>
<text x="269" y="127.5" transform="rotate(-90 269 127.5)">2</text>
<text x="274" y="127.5" transform="rotate(-90 274 127.5)">3</text>
<text x="304.8" y="131.1">1</text>
<text x="304.8" y="128.6">2</text>
<text x="262.6" y="177.8" transform="rotate(-90 262.6 177.8)">6</text>
<text x="262.6" y="189" transform="rotate(-90 262.6 189)">1</text>
<text x="270.2" y="189" transform="rotate(-90 270.2 189)">2</text>
<text x="275.3" y="189" transform="rotate(-90 275.3 189)">3</text>
<text x="306.1" y="190.1">2</text>
<text x="306.1" y="192.6">1</text>
<text x="261.6" y="234.4" transform="rotate(-90 261.6 234.4)">6</text>
<text x="261.6" y="245.6" transform="rotate(-90 261.6 245.6)">1</text>
<text x="269.2" y="245.6" transform="rotate(-90 269.2 245.6)">2</text>
<text x="274.3" y="245.6" transform="rotate(-90 274.3 245.6)">3</text>
<text x="305.1" y="249.2">1</text>
<text x="305.1" y="246.7">2</text>
<text x="262.1" y="292.8" transform="rotate(-90 262.1 292.8)">6</text>
<text x="262.1" y="304" transform="rotate(-90 262.1 304)">1</text>
<text x="269.7" y="304" transform="rotate(-90 269.7 304)">2</text>
<text x="274.8" y="304" transform="rotate(-90 274.8 304)">3</text>
<text x="305.6" y="305.1">2</text>
<text x="305.6" y="307.7">1</text>
</g>
</svg>
